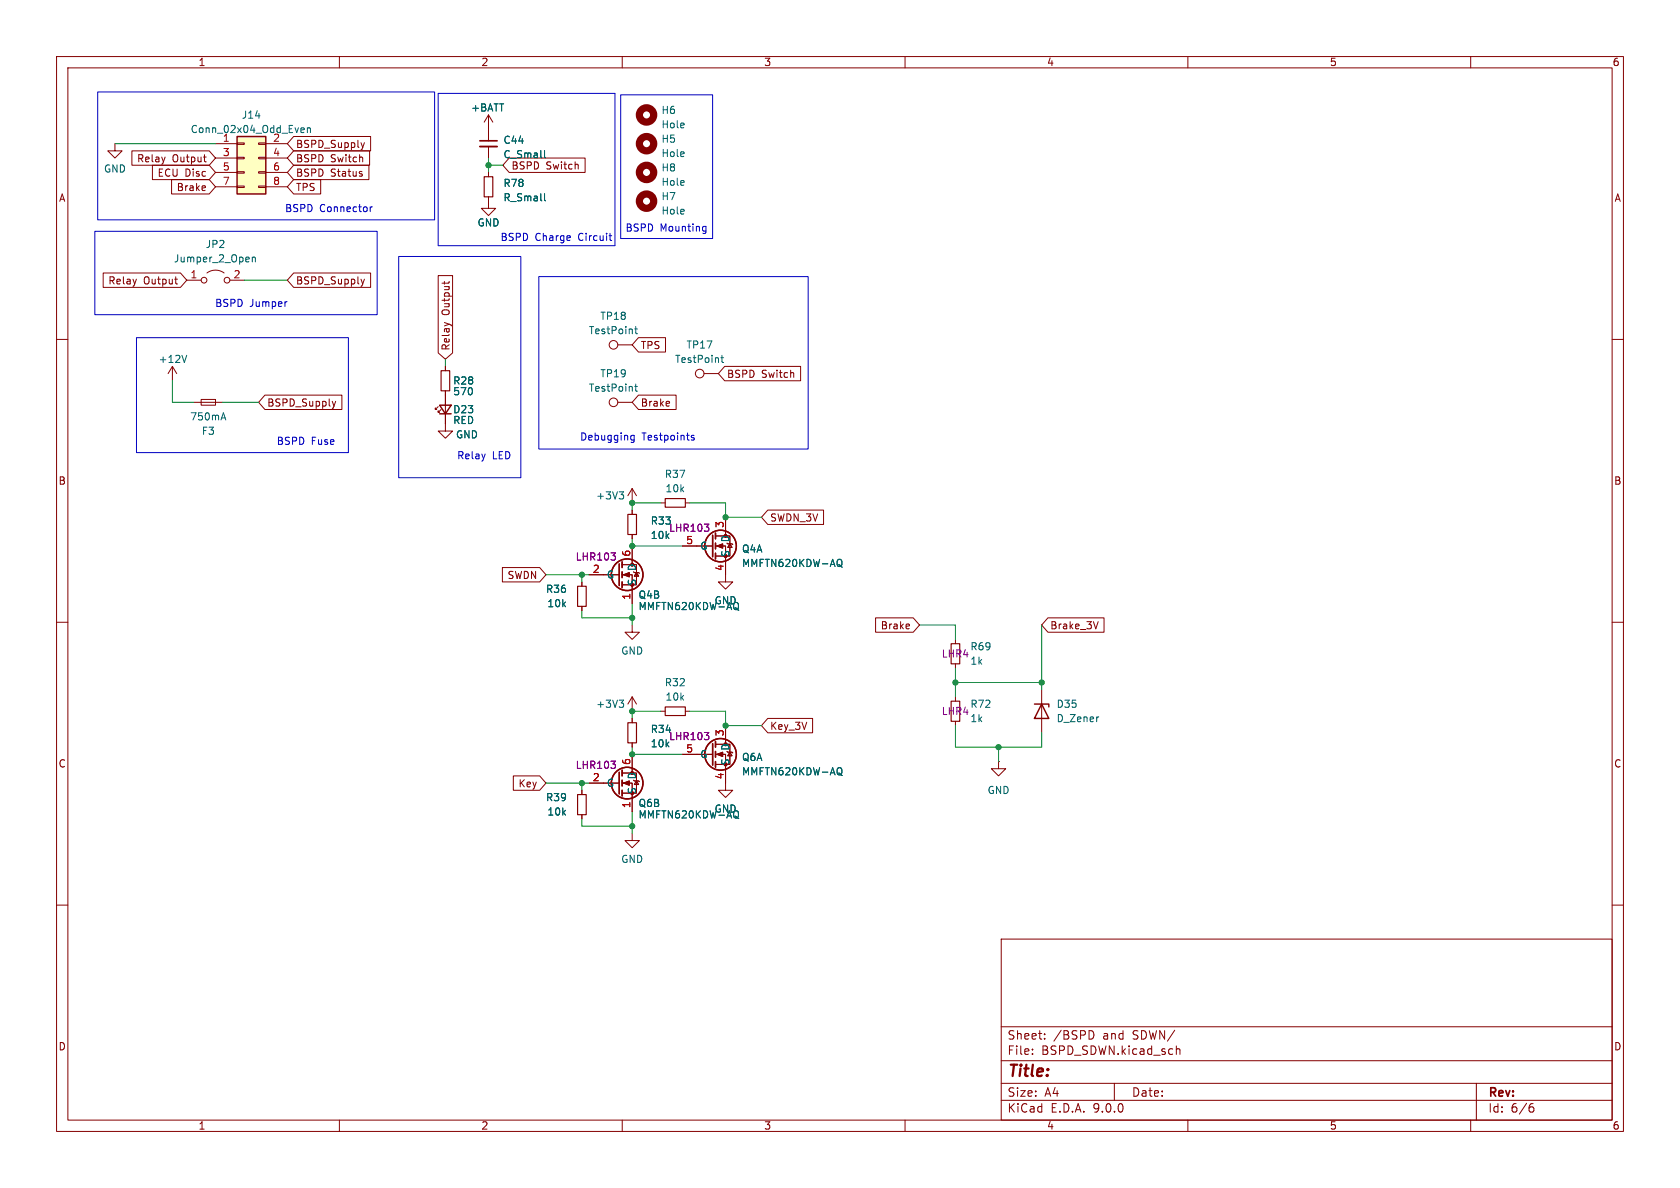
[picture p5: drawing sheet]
<svg xmlns="http://www.w3.org/2000/svg" width="297mm" height="210mm" viewBox="0 0 297 210" stroke-linecap="round" stroke-linejoin="round" font-family="sans-serif">
<g fill="none" stroke="#840000" stroke-width=".18">
<path d="M10 10h277v190h-277zM12 12h273v186h-273zM60 10v2M110 10v2M160 10v2M210 10v2M260 10v2M86.4 30.5v.7M86.4 34.8v.8M10 60h2M30.5 64.8l-.8 1.2M30.5 64.8l.7 1.2"/>
<path d="M30.5 64.8v2.5M34.3 71.1h5.1M35.6 70.6h2.5v1h-2.5zM77.5 71.9l-.5 .5v-.3v.3h.2M78 72.4l-.5 .5v-.3v.3h.2M78.7 69.1v7.1h1.3l-1.3 1.3-1.2-1.3h1.2M78.7 64.8v.7M109.2 61h2.6M109.2 71.1h2.6M124.5 66h2.5M285 60h2M110 99.8h2.5v3.6h-2.5"/>
<path d="M111.8 96.5v3.3M120.6 96.5h5.4M126.5 94.7h2.5v3.6h-2.5M126.5 96.5h1.8v6.4h1.2l-1.2 1.2-1.3-1.2h1.3M128.3 91.4v3.3M129 96.1l.4 .7h-.7zM10 110h2M102.9 102.9v.7M102.9 107.2v.8M104.1 101.6h5.4M110 101.6h1.8v5.1M111.8 110.5v1.3h1.2l-1.2 1.2-1.3-1.2h1.3"/>
<path d="M112.5 101.2l.4 .7h-.8zM168.9 113v.8M168.9 117.3v.8M285 110h2M111.8 123.2l-.8 1.3M111.8 123.2l.7 1.3M111.8 123.2v2.5M111.8 127v.8M111.8 131.3v.8M116.8 125.7h.8M120.6 133.4h5.4M121.2 125.7h.7"/>
<path d="M126.5 131.6h2.5v3.5h-2.5M126.5 133.4h1.8v6.3h1.2l-1.2 1.3-1.3-1.3h1.3M128.3 128.3v3.3M129 133l.4 .6h-.7zM168.9 123.2v.8M168.9 127.5v.8M184.1 121.9v7.6M10 160h2M177 166h108v32h-108zM285 160h2M60 198v2M110 198v2"/>
<path d="M160 198v2M177 194.5h108M177 191.5h108M177 187.5h108M177 181.5h108M182.5 186.3v.1M182.5 185.5v.1M184.7 183.6v.1M184.7 182.8v.1M193.1 182.3l.3 .5-.1 .5-.2 .3M197 191.5v3M208 184.9v1.5"/>
<path d="M208 185.5l.2-.1 .3 .1 .1 .9M210 198v2M260 198v2M261 191.5v6.5M270.6 195.7h.4l.2 .3-.1 .5-.5 .1M271 195.1l-.4 .1"/>
<circle cx="108.5" cy="61" r=".76"/>
<circle cx="108.5" cy="71.1" r=".76"/>
<circle cx="123.7" cy="66" r=".76"/>
</g>
<g fill="none" stroke="#840000" stroke-width=".25">
<path d="M77.7 71.6h2.1l-1.1 1.6zM77.7 73.2h2.1M109.5 99.7v3.8M110 99.3v1M126 94.6v3.8M126.5 94.2v1.1M126.5 96v1M126.5 97.8v1M110 101.1v1M110 102.9v1M126 131.4v3.9M126.5 131.1v1"/>
<path d="M126.5 132.8v1.1M126.5 134.6v1M182.9 124.5h2.5v.5M184.1 124.5l1.3 2.5h-2.5z"/>
<circle cx="127.4" cy="96.5" r="2.79"/>
<circle cx="110.9" cy="101.6" r="2.79"/>
<circle cx="127.4" cy="133.3" r="2.79"/>
</g>
<g fill="#840000" stroke="#840000" stroke-width=".18">
<path d="M126.7 96.5l1.1-.4v.8z"/>
<path d="M126.7 133.4l1.1-.4v.7z"/>
<path d="M110.2 101.6l1.1-.4v.8z"/>
</g>
<g fill="none" stroke="#006464" stroke-width=".18">
<path d="M96.3 34.2v1.1l.1 .2M112.2 58.2h.5M112.4 57.7v1.1l.3 .2M33 62.8l-.4 1.3M39.2 73.9h.6M39.5 73l.4 1.2M112.2 68.3h.5M112.4 67.9v1.1l.3 .2M127.4 63.2h.5M127.6 62.8v1.1l.3 .2M148.2 98.9h.1a.43 .43 0 0 1 .5 .4v.4a.42 .42 0 0 1-.2 .4 .42 .42 0 0 1-.4 0M148.2 99.8l.7 .5"/>
<path d="M130.2 107.5l.4 .4M130.5 107.6l-.3 .2-.3-.1M109.5 123.8h.7l-.4 .5M110 124.3l.2 .2v.3l-.2 .2M148.2 135.8l.1-.1a.43 .43 0 0 1 .5 .4v.5a.42 .42 0 0 1-.2 .3 .42 .42 0 0 1-.4 0M148.2 136.7l.7 .4M194.1 126.7h.1"/>
</g>
<path d="M108 97.7h.8l-.4 .5M108.7 98.3l.1 .2-.1 .4M124.5 92.7h.8l-.4 .4M125.2 93.2l.1 .2-.1 .5M124.5 129.5h.8l-.4 .5M125.2 130l.1 .2-.1 .5" fill="none" stroke="#840084" stroke-width=".18"/>
<path d="M85.6 31.2h1.5v3.6h-1.5zM78 65.5h1.5v3.6h-1.5zM102.1 103.6h1.5v3.6h-1.5zM168.1 113.8h1.6v3.5h-1.6zM111 127.8h1.5v3.5h-1.5zM117.6 125h3.6v1.5h-3.6zM168.1 124h1.6v3.5h-1.6z" fill="none" stroke="#840000" stroke-width=".2"/>
<circle cx="114.3" cy="35.6" r="1.27" fill="none" stroke="#840000" stroke-width="1.3"/>
<path d="M41.9 24.1h5.1v10.2h-5.1z" fill="#ffffc2"/>
<g fill="none" stroke="#840000" stroke-width=".25">
<path d="M41.9 24.1h5.1v10.2h-5.1zM109.5 136.5v3.8M110 136.1v1.1M110 137.9v1M110 139.7v1"/>
<circle cx="110.9" cy="138.4" r="2.79"/>
</g>
<g fill="none" stroke="#840000" stroke-width=".18">
<path d="M20.3 25.4v1.3h1.3l-1.3 1.2-1.3-1.2h1.3M23.3 26.7h13.7l1.1 1.2-1.1 1.3h-13.7zM26.9 29.2h10.1l1.1 1.3-1.1 1.3h-10.1zM30.3 31.7h6.7l1.1 1.3-1.1 1.3h-6.7zM36 27.8h.4M36.3 32.9v.2l-.6 .2M36.3 28.6h.1M38.1 25.4h3.8M38.1 27.9h3.8M38.1 30.5h3.8M38.1 33h3.8M41.9 25.3h1.3v.2h-1.3z"/>
<path d="M41.9 27.8h1.3v.3h-1.3zM41.9 30.4h1.3v.2h-1.3zM41.9 32.9h1.3v.2h-1.3zM45.7 25.3h1.3v.2h-1.3zM45.7 27.8h1.3v.3h-1.3zM45.7 30.4h1.3v.2h-1.3zM45.7 32.9h1.3v.2h-1.3zM47 25.4h3.8M47 27.9h3.8M47 30.5h3.8M47 33h3.8M51.9 26.7h13.4v2.5h-13.4l-1.1-1.3z"/>
<path d="M51.9 31.7h4.8v2.6h-4.8l-1.1-1.3zM51.9 24.1h13.6v2.6h-13.6l-1.1-1.3zM51.9 29.2h13.3v2.6h-13.3l-1.1-1.3zM63.8 25.2l.3 .9M63.9 30.7l.2 .2-.2 .3M63.9 30.3l.1 .1M64.1 26.1l-.1 .3M64.4 25.2l-.3 .9M86.4 34.8v2h1.2l-1.2 1.3-1.3-1.3h1.3M86.4 20.3l-.8 1.3M86.4 20.3l.7 1.3M86.4 20.3v4.6"/>
<path d="M86.4 25.9v2M86.4 30.5v.7M90 27.9h13.4v2.6h-13.4l-1.1-1.3zM18.2 48.3h13.7l1.1 1.2-1.1 1.3h-13.7zM30.9 49.4h.5M31.2 50.2h.2M33 49.5h2.6M36.6 48.3a2.54 2.54 0 0 1 3 0M40.6 49.5h2.6M51.9 48.3h13.6v2.5h-13.6l-1.1-1.3zM63.8 49.4l.3 .8M64.1 50.2l-.1 .3"/>
<path d="M64.4 49.4l-.3 .8M77.5 48.7h2.5v13.7l-1.3 1.1-1.2-1.1zM78.6 49.8v.4M79.4 49.8v.1M112.9 59.7h4.8v2.5h-4.8l-1.1-1.2zM46.8 69.8h13.6v2.6h-13.6l-1.1-1.3zM58.7 70.9l.3 .9M59 71.8l-.1 .3M59.3 70.9l-.3 .9M78.7 64.8v.7M78.7 69.1v2.5M78.7 73.2v1.7"/>
<path d="M112.9 69.8h6.6v2.6h-6.6l-1.1-1.3zM118.3 71l.1 .2-.6 .2M128.1 64.8h13.4v2.5h-13.4l-1.1-1.3zM111.8 86.4v2.5M111.8 90.2v.7M111.8 94.5v.8M111.8 96.5v2.6M111.8 86.4l-.8 1.2M111.8 86.4l.7 1.2M116.8 88.9h.8M120.6 96.5h2.6M121.2 88.9h.7"/>
<path d="M128.3 91.4v2.6M128.3 99.1v2.5M135.7 90.2h9.9v2.5h-9.9l-1.1-1.3zM88.8 100.3h6.6l1.1 1.3-1.1 1.3h-6.6zM102.9 102.9v.7M102.9 107.2v.8M104.1 101.6h2.6M111.8 104.1v2.6M154.8 109.2h6.6l1.2 1.3-1.2 1.3h-6.6zM160.7 110.4l.1 .2-.6 .1M185.3 109.2h9.9v2.6h-9.9l-1.2-1.3zM194.1 109.9l-.4 1.3"/>
<path d="M90.7 137.2h4.7l1.1 1.2-1.1 1.3h-4.7zM102.9 139.7v.8M104.1 138.4h5.4M110 136.7h2.5v3.5h-2.5M110 138.4h1.8v5.1M111.8 127v.8M111.8 131.3v.8M111.8 133.4v3.3M112.5 138l.4 .7h-.8zM120.6 133.4h2.6M128.3 128.3v2.5M128.3 135.9v2.5"/>
<path d="M135.7 127h8v2.5h-8l-1.1-1.2zM176.5 134.6v1.3h1.3l-1.3 1.3-1.2-1.3h1.2M176.5 134.6h.1M102.9 144v.8M111.8 147.3v1.3h1.2l-1.2 1.3-1.3-1.3h1.3"/>
<circle cx="36.1" cy="49.5" r=".51"/>
<circle cx="40.1" cy="49.5" r=".51"/>
</g>
<g fill="none" stroke="#006464" stroke-width=".18">
<path d="M53.4 22.6l.3 .1 .1 .2-.6 .1M53.7 23.4h-.3M54.3 22.7l.2-.1 .3 .1 .1 .7M54.3 22.6v.8M96.3 26.6v1.1l.1 .2M96.3 34.2v1.1l.1 .2M44.6 45.5v.8M44.6 45.6l.2-.1h.3v.8M109.5 86.9h.7l-.4 .5M110 87.4l.2 .3v.3l-.2 .2M148.2 98.9h.1a.43 .43 0 0 1 .5 .4v.4a.42 .42 0 0 1-.2 .4 .42 .42 0 0 1-.4 0M148.2 99.8l.7 .5"/>
<path d="M130.2 107.5l.4 .4M130.5 107.6l-.3 .2-.3-.1M148.2 135.8l.1-.1a.43 .43 0 0 1 .5 .4v.5a.42 .42 0 0 1-.2 .3 .42 .42 0 0 1-.4 0M148.2 136.7l.7 .4M130.2 144.4l.4 .3M130.5 144.4l-.3 .2-.3-.1"/>
</g>
<path d="M110.2 138.4l1.1-.4v.8z" fill="#840000" stroke="#840000" stroke-width=".18"/>
<path d="M108 97.7h.8l-.4 .5M108.7 98.3l.1 .2-.1 .4M124.5 92.7h.8l-.4 .4M125.2 93.2l.1 .2-.1 .5M108 134.6h.8l-.4 .4M108.7 135.1l.1 .2-.1 .5M124.5 129.5h.8l-.4 .5M125.2 130l.1 .2-.1 .5" fill="none" stroke="#840084" stroke-width=".18"/>
<path d="M111 90.9h1.5v3.6h-1.5zM117.6 88.1h3.6v1.6h-3.6zM102.1 140.5h1.5v3.5h-1.5z" fill="none" stroke="#840000" stroke-width=".2"/>
<path d="M84.8 24.9h3.1" fill="none" stroke="#840000" stroke-width=".3"/>
<path d="M84.8 25.9h3.1" fill="none" stroke="#840000" stroke-width=".33"/>
<g fill="none" stroke="#840000" stroke-width="1.3">
<circle cx="114.3" cy="20.3" r="1.27"/>
<circle cx="114.3" cy="25.4" r="1.27"/>
<circle cx="114.3" cy="30.5" r="1.27"/>
</g>
<g fill="none" stroke="#0000c2" stroke-width=".18">
<path d="M17.3 16.3h59.5v22.6h-59.5zM77.5 16.5h31.2v26.9h-31.2zM109.7 16.8h16.3v25.4h-16.3zM65.5 36.6v.8M65.8 36.6l-.3 .2M16.8 40.9h49.9v14.7h-49.9zM24.1 59.7h37.5v20.3h-37.5zM50.6 53.3h.1M70.5 45.3h21.6v39.2h-21.6zM95.2 48.9h47.7v30.5h-47.7zM107.7 41.7h.4M107.9 42.5h.2"/>
<path d="M124.4 40l.4 .1M124.8 40v1l-.1 .2-.3 .1M124.8 40.8l-.4 .1M111.5 77.6l.2 .2 .4-.1M112.1 77v1l-.2 .2h-.3M112.1 77h-.4l-.2 .2M122.7 77h-.3l-.2 .1 .1 .2 .4 .1v.3h-.5"/>
</g>
<g fill="none" stroke="#009600" stroke-width=".18">
<path d="M20.3 25.4h17.8M86.4 27.9v2.6M86.4 29.2h2.5M43.2 49.5h7.6M30.5 67.3v3.8h3.8M39.4 71.1h6.3M78.7 63.5v1.3M111.8 95.3v1.2h8.8M116.8 88.9h-5v1.3M121.9 88.9h6.4v2.5h6.3M96.5 101.6h7.6M102.9 101.6v1.3"/>
<path d="M102.9 108v1.2h8.9M111.8 106.7v3.8M162.6 110.5h6.3v2.5M168.9 118.1v5.1M184.1 110.5v11.4M96.5 138.4h7.6M102.9 138.4v1.3M111.8 132.1v1.3h8.8M116.8 125.7h-5v1.3M121.9 125.7h6.4v2.6h6.3M168.9 128.3v3.8h15.2v-2.6M168.9 120.7h15.2"/>
<path d="M176.5 132.1v2.5M102.9 144.8v1.3h8.9M111.8 143.5v3.8"/>
</g>
<g fill="#009600" stroke="#009600" stroke-width=".18">
<circle cx="176.5" cy="132.1" r=".46"/>
<circle cx="128.3" cy="128.3" r=".46"/>
<circle cx="184.1" cy="120.7" r=".46"/>
<circle cx="168.9" cy="120.7" r=".46"/>
<circle cx="111.8" cy="146.1" r=".46"/>
<circle cx="102.9" cy="101.6" r=".46"/>
<circle cx="128.3" cy="91.4" r=".46"/>
<circle cx="111.8" cy="109.2" r=".46"/>
<circle cx="102.9" cy="138.4" r=".46"/>
<circle cx="111.8" cy="96.5" r=".46"/>
<circle cx="111.8" cy="133.4" r=".46"/>
<circle cx="111.8" cy="125.7" r=".46"/>
<circle cx="111.8" cy="88.9" r=".46"/>
<circle cx="86.4" cy="29.2" r=".46"/>
</g>
<text font-size="2.8" fill="#840000" x="178" y="190.9">Title:</text>
<g font-size="2.1" fill="#840000">
<text x="178" y="184">Sheet:</text>
<text x="186.2" y="184">/BSPD</text>
<text x="195" y="184">and</text>
<text x="200.4" y="184">SDWN/</text>
<text x="178" y="186.7">File:</text>
<text x="184.1" y="186.7">BSPD_SDWN.kicad_sch</text>
<text x="178" y="196.9">KiCad</text>
<text x="178" y="194.1">Size:</text>
<text x="184.7" y="194.1">A4</text>
<text x="185.7" y="196.9">E.D.A.</text>
<text x="193.3" y="196.9">9.0.0</text>
<text x="200" y="194.1">Date:</text>
<text x="263" y="194.3">Rev:</text>
<text x="263" y="196.9">Id:</text>
<text x="267.1" y="196.9">6/6</text>
</g>
<g font-size="1.8" fill="#840000">
<text x="35" y="11.9">1</text>
<text x="85" y="11.9">2</text>
<text x="135" y="11.9">3</text>
<text x="185" y="11.9">4</text>
<text x="235" y="11.9">5</text>
<text x="285" y="11.9">6</text>
<text x="24.1" y="28.9">Relay</text>
<text x="30.4" y="28.9">Output</text>
<text x="52.2" y="28.9">BSPD</text>
<text x="52.2" y="26.4">BSPD_Supply</text>
<text x="58.4" y="28.9">Switch</text>
<text x="10.3" y="35.9">A</text>
<text x="27.8" y="31.4">ECU Disc</text>
<text x="31.1" y="34">Brake</text>
<text x="52.2" y="34">TPS</text>
<text x="52.2" y="31.4">BSPD</text>
<text x="58.4" y="31.4">Status</text>
<text x="90.3" y="30.2">BSPD</text>
<text x="96.5" y="30.2">Switch</text>
<text x="285.3" y="35.9">A</text>
<text x="19.1" y="50.5">Relay</text>
<text x="25.4" y="50.5">Output</text>
<text x="52.2" y="50.5">BSPD_Supply</text>
<text x="79.7" y="55.8" transform="rotate(-90 79.7 55.8)">Output</text>
<text x="79.7" y="62.1" transform="rotate(-90 79.7 62.1)">Relay</text>
<text x="113.2" y="61.9">TPS</text>
<text x="128.4" y="67">BSPD</text>
<text x="134.6" y="67">Switch</text>
<text x="47.1" y="72.1">BSPD_Supply</text>
<text x="113.2" y="72.1">Brake</text>
<text x="10.3" y="85.9">B</text>
<text x="285.3" y="85.9">B</text>
<text x="136" y="92.4">SWDN_3V</text>
<text x="89.6" y="102.6">SWDN</text>
<text x="155.6" y="111.4">Brake</text>
<text x="185.6" y="111.4">Brake_3V</text>
<text x="136" y="129.2">Key_3V</text>
<text x="10.3" y="135.9">C</text>
<text x="285.3" y="135.9">C</text>
<text x="91.6" y="139.4">Key</text>
<text x="10.3" y="185.9">D</text>
<text x="285.3" y="185.9">D</text>
<text x="35" y="199.9">1</text>
<text x="85" y="199.9">2</text>
<text x="135" y="199.9">3</text>
<text x="185" y="199.9">4</text>
<text x="235" y="199.9">5</text>
<text x="285" y="199.9">6</text>
</g>
<g font-size="1.8" fill="#006464">
<text x="33.6" y="23.7">Conn_02x04_Odd_Even</text>
<text x="42.7" y="21.2">J14</text>
<text x="83.2" y="19.9">+BATT</text>
<text x="116.8" y="22.9">Hole</text>
<text x="116.8" y="20.3">H6</text>
<text x="39.3" y="25.1">1</text>
<text x="48.2" y="25.1">2</text>
<text x="88.9" y="25.6">C44</text>
<text x="88.9" y="28.2">C_Small</text>
<text x="116.8" y="28">Hole</text>
<text x="116.8" y="25.4">H5</text>
<text x="18.3" y="30.7">GND</text>
<text x="88.9" y="33.2">R78</text>
<text x="88.9" y="35.8">R_Small</text>
<text x="116.8" y="33">Hole</text>
<text x="116.8" y="35.6">H7</text>
<text x="116.8" y="30.5">H8</text>
<text x="84.3" y="40.2">GND</text>
<text x="116.8" y="38.1">Hole</text>
<text x="30.7" y="46.6">Jumper_2_Open</text>
<text x="36.3" y="44">JP2</text>
<text x="104" y="59.3">TestPoint</text>
<text x="106" y="56.7">TP18</text>
<text x="27.9" y="64.4">+12V</text>
<text x="119.2" y="64.4">TestPoint</text>
<text x="121.3" y="61.8">TP17</text>
<text x="80" y="70.1">570</text>
<text x="80" y="68.2">R28</text>
<text x="104" y="69.4">TestPoint</text>
<text x="106" y="66.9">TP19</text>
<text x="33.5" y="74.5">750mA</text>
<text x="35.6" y="77.1">F3</text>
<text x="80" y="73.3">D23</text>
<text x="80" y="75.2">RED</text>
<text x="80.5" y="77.7">GND</text>
<text x="105.3" y="88.5">+3V3</text>
<text x="117.4" y="84.7">R37</text>
<text x="117.6" y="87.2">10k</text>
<text x="114.9" y="95.5">10k</text>
<text x="114.9" y="92.9">R33</text>
<text x="129.1" y="96" transform="rotate(-90 129.1 96)">D</text>
<text x="112.6" y="101" transform="rotate(-90 112.6 101)">D</text>
<text x="123.7" y="97.4">G</text>
<text x="129.1" y="98.6" transform="rotate(-90 129.1 98.6)">S</text>
<text x="131.1" y="100.4">MMFTN620KDW-AQ</text>
<text x="131.1" y="97.9">Q4A</text>
<text x="96.4" y="105">R36</text>
<text x="96.7" y="107.5">10k</text>
<text x="107.2" y="102.5">G</text>
<text x="112.6" y="103.6" transform="rotate(-90 112.6 103.6)">S</text>
<text x="112.8" y="106">Q4B</text>
<text x="126.2" y="107">GND</text>
<text x="112.8" y="108.1">MMFTN620KDW-AQ</text>
<text x="109.7" y="115.9">GND</text>
<text x="171.5" y="115.2">R69</text>
<text x="171.5" y="117.7">1k</text>
<text x="105.3" y="125.3">+3V3</text>
<text x="117.4" y="121.5">R32</text>
<text x="117.6" y="124.1">10k</text>
<text x="171.5" y="125.3">R72</text>
<text x="186.7" y="125.3">D35</text>
<text x="114.9" y="129.8">R34</text>
<text x="171.5" y="127.9">1k</text>
<text x="186.7" y="127.9">D_Zener</text>
<text x="112.6" y="137.9" transform="rotate(-90 112.6 137.9)">D</text>
<text x="114.9" y="132.3">10k</text>
<text x="123.7" y="134.2">G</text>
<text x="129.1" y="135.4" transform="rotate(-90 129.1 135.4)">S</text>
<text x="129.1" y="132.8" transform="rotate(-90 129.1 132.8)">D</text>
<text x="131.1" y="137.3">MMFTN620KDW-AQ</text>
<text x="131.1" y="134.7">Q6A</text>
<text x="96.4" y="141.8">R39</text>
<text x="107.2" y="139.3">G</text>
<text x="112.6" y="140.5" transform="rotate(-90 112.6 140.5)">S</text>
<text x="112.8" y="142.8">Q6B</text>
<text x="126.2" y="143.9">GND</text>
<text x="174.5" y="140.6">GND</text>
<text x="96.7" y="144.4">10k</text>
<text x="112.8" y="144.9">MMFTN620KDW-AQ</text>
<text x="109.7" y="152.7">GND</text>
</g>
<g font-size="1.8" fill="#a90000">
<text x="39.3" y="27.7">3</text>
<text x="48.2" y="27.7">4</text>
<text x="39.3" y="30.2">5</text>
<text x="39.3" y="32.8">7</text>
<text x="48.2" y="30.2">6</text>
<text x="48.2" y="32.8">8</text>
<text x="33.6" y="49.3">1</text>
<text x="41.2" y="49.3">2</text>
<text x="128" y="93.4" transform="rotate(-90 128 93.4)">3</text>
<text x="104.7" y="101.3">2</text>
<text x="111.5" y="98.5" transform="rotate(-90 111.5 98.5)">6</text>
<text x="121.2" y="96.3">5</text>
<text x="128" y="101" transform="rotate(-90 128 101)">4</text>
<text x="111.5" y="106.1" transform="rotate(-90 111.5 106.1)">1</text>
<text x="128" y="130.2" transform="rotate(-90 128 130.2)">3</text>
<text x="111.5" y="135.3" transform="rotate(-90 111.5 135.3)">6</text>
<text x="121.2" y="133.1">5</text>
<text x="128" y="137.9" transform="rotate(-90 128 137.9)">4</text>
<text x="104.7" y="138.2">2</text>
<text x="111.5" y="142.9" transform="rotate(-90 111.5 142.9)">1</text>
</g>
<g font-size="1.8" fill="#0000c2">
<text x="50.3" y="37.7">BSPD</text>
<text x="56.5" y="37.7">Connector</text>
<text x="110.5" y="41">BSPD</text>
<text x="116.7" y="41">Mounting</text>
<text x="88.4" y="42.7">BSPD</text>
<text x="94.6" y="42.7">Charge</text>
<text x="102.3" y="42.7">Circuit</text>
<text x="37.9" y="54.5">BSPD</text>
<text x="44.1" y="54.5">Jumper</text>
<text x="48.8" y="78.8">BSPD</text>
<text x="55" y="78.8">Fuse</text>
<text x="80.7" y="81.4">Relay</text>
<text x="87" y="81.4">LED</text>
<text x="102.5" y="78.1">Debugging</text>
<text x="113.5" y="78.1">Testpoints</text>
</g>
<g font-size="1.8" fill="#840084">
<text x="118.2" y="94.2">LHR103</text>
<text x="101.7" y="99.3">LHR103</text>
<text x="166.4" y="116.4">LHR4</text>
<text x="118.2" y="131">LHR103</text>
<text x="166.4" y="126.6">LHR4</text>
<text x="101.7" y="136.1">LHR103</text>
</g>
</svg>
